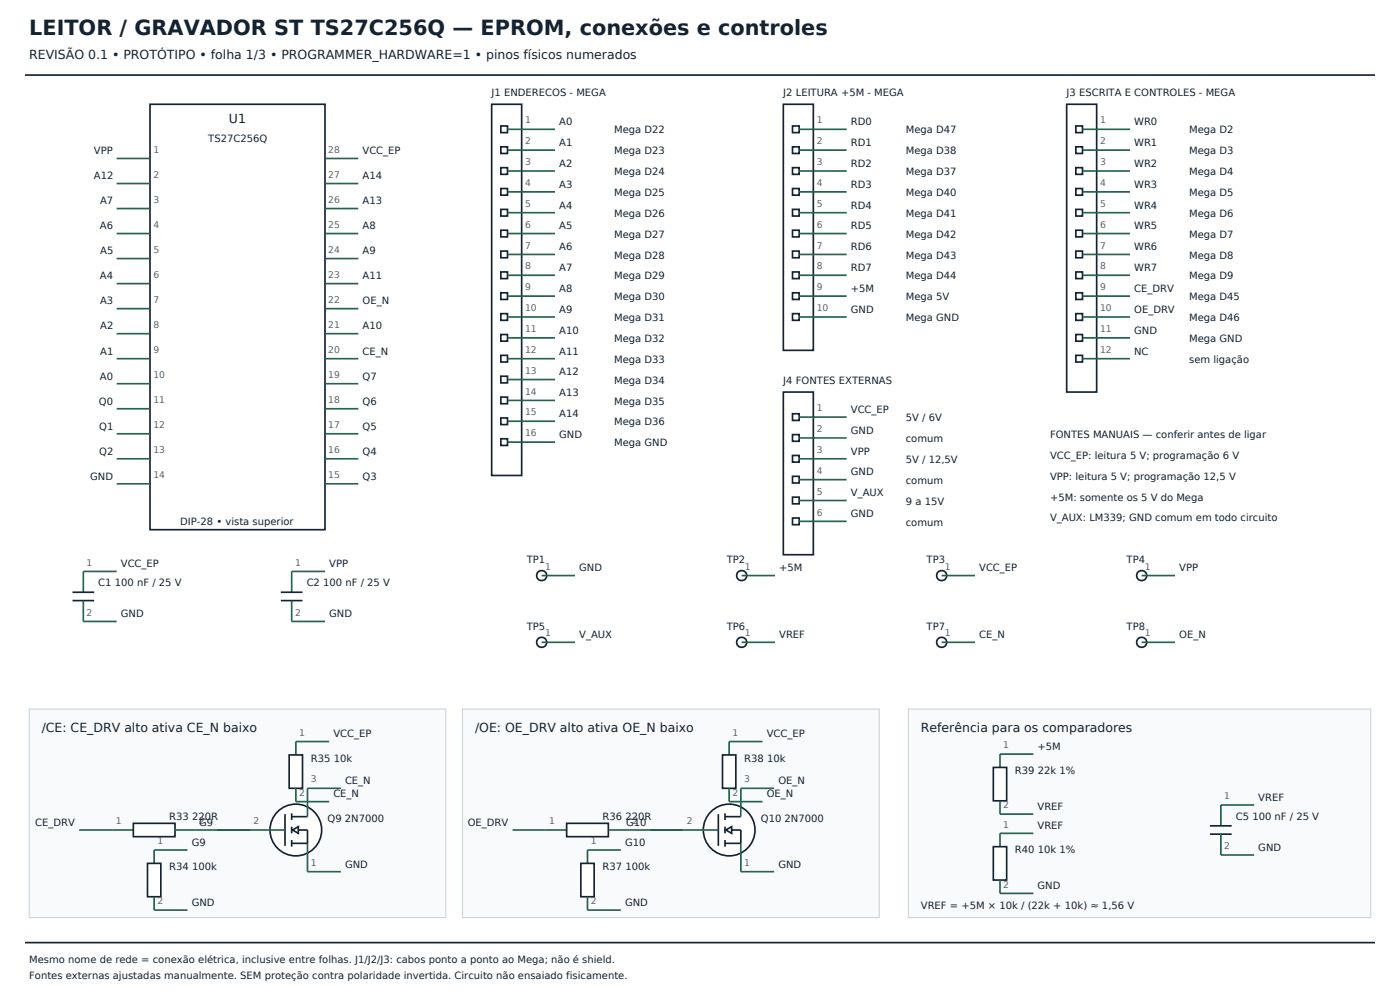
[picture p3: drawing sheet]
<svg xmlns="http://www.w3.org/2000/svg" width="420mm" height="297mm" viewBox="0 0 420 297" stroke-linecap="round" stroke-linejoin="round" font-family="sans-serif">
<path d="M7.5 22.5h405M7.5 282.5h405" fill="none" stroke="#142231" stroke-width=".5"/>
<path d="M45 31.2h52.5v127.5h-52.5z" fill="#fff" stroke="#142231" stroke-width=".5"/>
<g fill="none" stroke="#23654d" stroke-width=".5">
<path d="M35 47.5h10M35 55h10M97.5 47.5h10M97.5 55h10M35 62.5h10M35 70h10M35 77.5h10M97.5 62.5h10M97.5 70h10M97.5 77.5h10M35 85h10M35 92.5h10"/>
<path d="M97.5 85h10M97.5 92.5h10M35 100h10M35 107.5h10M35 115h10M97.5 100h10M97.5 107.5h10M97.5 115h10M35 122.5h10M35 130h10M35 137.5h10M97.5 122.5h10"/>
<path d="M97.5 130h10M97.5 137.5h10M35 145h10M97.5 145h10"/>
</g>
<g fill="#fff" stroke="#142231" stroke-width=".5">
<path d="M147.5 31.2h9v111.3h-9z"/>
<path d="M150.3 37.8h1.9v1.9h-1.9z"/>
</g>
<path d="M152.2 38.8h14.3" fill="none" stroke="#23654d" stroke-width=".5"/>
<path d="M150.3 44h1.9v2h-1.9z" fill="#fff" stroke="#142231" stroke-width=".5"/>
<path d="M152.2 45h14.3" fill="none" stroke="#23654d" stroke-width=".5"/>
<path d="M150.3 50.3h1.9v1.9h-1.9z" fill="#fff" stroke="#142231" stroke-width=".5"/>
<path d="M152.2 51.3h14.3" fill="none" stroke="#23654d" stroke-width=".5"/>
<path d="M150.3 56.5h1.9v2h-1.9z" fill="#fff" stroke="#142231" stroke-width=".5"/>
<path d="M152.2 57.5h14.3" fill="none" stroke="#23654d" stroke-width=".5"/>
<path d="M150.3 62.8h1.9v1.9h-1.9z" fill="#fff" stroke="#142231" stroke-width=".5"/>
<path d="M152.2 63.7h14.3" fill="none" stroke="#23654d" stroke-width=".5"/>
<path d="M150.3 69h1.9v2h-1.9z" fill="#fff" stroke="#142231" stroke-width=".5"/>
<path d="M152.2 70h14.3" fill="none" stroke="#23654d" stroke-width=".5"/>
<path d="M150.3 75.3h1.9v2h-1.9z" fill="#fff" stroke="#142231" stroke-width=".5"/>
<path d="M152.2 76.2h14.3" fill="none" stroke="#23654d" stroke-width=".5"/>
<path d="M150.3 81.5h1.9v2h-1.9z" fill="#fff" stroke="#142231" stroke-width=".5"/>
<path d="M152.2 82.5h14.3" fill="none" stroke="#23654d" stroke-width=".5"/>
<path d="M150.3 87.7h1.9v2h-1.9z" fill="#fff" stroke="#142231" stroke-width=".5"/>
<path d="M152.2 88.7h14.3" fill="none" stroke="#23654d" stroke-width=".5"/>
<path d="M150.3 94h1.9v2h-1.9z" fill="#fff" stroke="#142231" stroke-width=".5"/>
<path d="M152.2 95h14.3" fill="none" stroke="#23654d" stroke-width=".5"/>
<path d="M150.3 100.2h1.9v2h-1.9z" fill="#fff" stroke="#142231" stroke-width=".5"/>
<path d="M152.2 101.3h14.3" fill="none" stroke="#23654d" stroke-width=".5"/>
<path d="M150.3 106.5h1.9v2h-1.9z" fill="#fff" stroke="#142231" stroke-width=".5"/>
<path d="M152.2 107.5h14.3" fill="none" stroke="#23654d" stroke-width=".5"/>
<path d="M150.3 112.7h1.9v2h-1.9z" fill="#fff" stroke="#142231" stroke-width=".5"/>
<path d="M152.2 113.8h14.3" fill="none" stroke="#23654d" stroke-width=".5"/>
<path d="M150.3 119h1.9v2h-1.9z" fill="#fff" stroke="#142231" stroke-width=".5"/>
<path d="M152.2 120h14.3" fill="none" stroke="#23654d" stroke-width=".5"/>
<path d="M150.3 125.2h1.9v2h-1.9z" fill="#fff" stroke="#142231" stroke-width=".5"/>
<path d="M152.2 126.3h14.3" fill="none" stroke="#23654d" stroke-width=".5"/>
<path d="M150.3 131.5h1.9v2h-1.9z" fill="#fff" stroke="#142231" stroke-width=".5"/>
<path d="M152.2 132.5h14.3" fill="none" stroke="#23654d" stroke-width=".5"/>
<g fill="#fff" stroke="#142231" stroke-width=".5">
<path d="M235 31.2h9v73.8h-9z"/>
<path d="M237.8 37.8h1.9v1.9h-1.9z"/>
</g>
<path d="M239.7 38.8h14.3" fill="none" stroke="#23654d" stroke-width=".5"/>
<path d="M237.8 44h1.9v2h-1.9z" fill="#fff" stroke="#142231" stroke-width=".5"/>
<path d="M239.7 45h14.3" fill="none" stroke="#23654d" stroke-width=".5"/>
<path d="M237.8 50.3h1.9v1.9h-1.9z" fill="#fff" stroke="#142231" stroke-width=".5"/>
<path d="M239.7 51.3h14.3" fill="none" stroke="#23654d" stroke-width=".5"/>
<path d="M237.8 56.5h1.9v2h-1.9z" fill="#fff" stroke="#142231" stroke-width=".5"/>
<path d="M239.7 57.5h14.3" fill="none" stroke="#23654d" stroke-width=".5"/>
<path d="M237.8 62.8h1.9v1.9h-1.9z" fill="#fff" stroke="#142231" stroke-width=".5"/>
<path d="M239.7 63.7h14.3" fill="none" stroke="#23654d" stroke-width=".5"/>
<path d="M237.8 69h1.9v2h-1.9z" fill="#fff" stroke="#142231" stroke-width=".5"/>
<path d="M239.7 70h14.3" fill="none" stroke="#23654d" stroke-width=".5"/>
<path d="M237.8 75.3h1.9v2h-1.9z" fill="#fff" stroke="#142231" stroke-width=".5"/>
<path d="M239.7 76.2h14.3" fill="none" stroke="#23654d" stroke-width=".5"/>
<path d="M237.8 81.5h1.9v2h-1.9z" fill="#fff" stroke="#142231" stroke-width=".5"/>
<path d="M239.7 82.5h14.3" fill="none" stroke="#23654d" stroke-width=".5"/>
<path d="M237.8 87.7h1.9v2h-1.9z" fill="#fff" stroke="#142231" stroke-width=".5"/>
<path d="M239.7 88.7h14.3" fill="none" stroke="#23654d" stroke-width=".5"/>
<path d="M237.8 94h1.9v2h-1.9z" fill="#fff" stroke="#142231" stroke-width=".5"/>
<path d="M239.7 95h14.3" fill="none" stroke="#23654d" stroke-width=".5"/>
<g fill="#fff" stroke="#142231" stroke-width=".5">
<path d="M320 31.2h9v86.3h-9z"/>
<path d="M322.8 37.8h1.9v1.9h-1.9z"/>
</g>
<path d="M324.7 38.8h14.3" fill="none" stroke="#23654d" stroke-width=".5"/>
<path d="M322.8 44h1.9v2h-1.9z" fill="#fff" stroke="#142231" stroke-width=".5"/>
<path d="M324.7 45h14.3" fill="none" stroke="#23654d" stroke-width=".5"/>
<path d="M322.8 50.3h1.9v1.9h-1.9z" fill="#fff" stroke="#142231" stroke-width=".5"/>
<path d="M324.7 51.3h14.3" fill="none" stroke="#23654d" stroke-width=".5"/>
<path d="M322.8 56.5h1.9v2h-1.9z" fill="#fff" stroke="#142231" stroke-width=".5"/>
<path d="M324.7 57.5h14.3" fill="none" stroke="#23654d" stroke-width=".5"/>
<path d="M322.8 62.8h1.9v1.9h-1.9z" fill="#fff" stroke="#142231" stroke-width=".5"/>
<path d="M324.7 63.7h14.3" fill="none" stroke="#23654d" stroke-width=".5"/>
<path d="M322.8 69h1.9v2h-1.9z" fill="#fff" stroke="#142231" stroke-width=".5"/>
<path d="M324.7 70h14.3" fill="none" stroke="#23654d" stroke-width=".5"/>
<path d="M322.8 75.3h1.9v2h-1.9z" fill="#fff" stroke="#142231" stroke-width=".5"/>
<path d="M324.7 76.2h14.3" fill="none" stroke="#23654d" stroke-width=".5"/>
<path d="M322.8 81.5h1.9v2h-1.9z" fill="#fff" stroke="#142231" stroke-width=".5"/>
<path d="M324.7 82.5h14.3" fill="none" stroke="#23654d" stroke-width=".5"/>
<path d="M322.8 87.7h1.9v2h-1.9z" fill="#fff" stroke="#142231" stroke-width=".5"/>
<path d="M324.7 88.7h14.3" fill="none" stroke="#23654d" stroke-width=".5"/>
<path d="M322.8 94h1.9v2h-1.9z" fill="#fff" stroke="#142231" stroke-width=".5"/>
<path d="M324.7 95h14.3" fill="none" stroke="#23654d" stroke-width=".5"/>
<path d="M322.8 100.2h1.9v2h-1.9z" fill="#fff" stroke="#142231" stroke-width=".5"/>
<path d="M324.7 101.3h14.3" fill="none" stroke="#23654d" stroke-width=".5"/>
<path d="M322.8 106.5h1.9v2h-1.9z" fill="#fff" stroke="#142231" stroke-width=".5"/>
<path d="M324.7 107.5h14.3" fill="none" stroke="#23654d" stroke-width=".5"/>
<g fill="#fff" stroke="#142231" stroke-width=".5">
<path d="M235 117.5h9v48.7h-9z"/>
<path d="M237.8 124h1.9v2h-1.9z"/>
</g>
<path d="M239.7 125h14.3" fill="none" stroke="#23654d" stroke-width=".5"/>
<path d="M237.8 130.2h1.9v2h-1.9z" fill="#fff" stroke="#142231" stroke-width=".5"/>
<path d="M239.7 131.2h14.3" fill="none" stroke="#23654d" stroke-width=".5"/>
<path d="M237.8 136.5h1.9v2h-1.9z" fill="#fff" stroke="#142231" stroke-width=".5"/>
<path d="M239.7 137.5h14.3" fill="none" stroke="#23654d" stroke-width=".5"/>
<path d="M237.8 142.7h1.9v2h-1.9z" fill="#fff" stroke="#142231" stroke-width=".5"/>
<path d="M239.7 143.7h14.3" fill="none" stroke="#23654d" stroke-width=".5"/>
<path d="M237.8 149h1.9v2h-1.9z" fill="#fff" stroke="#142231" stroke-width=".5"/>
<path d="M239.7 150h14.3" fill="none" stroke="#23654d" stroke-width=".5"/>
<path d="M237.8 155.2h1.9v2h-1.9z" fill="#fff" stroke="#142231" stroke-width=".5"/>
<path d="M239.7 156.3h14.3M25 180v6.3h10M35 171.3h-10v6.2M87.5 180v6.3h10M97.5 171.3h-10v6.2" fill="none" stroke="#23654d" stroke-width=".5"/>
<path d="M21.7 177.5h6.5M21.7 180h6.5M84.3 177.5h6.4M84.3 180h6.4" fill="none" stroke="#142231" stroke-width=".5"/>
<circle cx="162.5" cy="172.5" r="1.51" fill="#fff" stroke="#142231" stroke-width=".5"/>
<path d="M162.5 172.5h10" fill="none" stroke="#23654d" stroke-width=".5"/>
<circle cx="222.5" cy="172.5" r="1.51" fill="#fff" stroke="#142231" stroke-width=".5"/>
<path d="M222.5 172.5h10" fill="none" stroke="#23654d" stroke-width=".5"/>
<circle cx="282.5" cy="172.5" r="1.51" fill="#fff" stroke="#142231" stroke-width=".5"/>
<path d="M282.5 172.5h10" fill="none" stroke="#23654d" stroke-width=".5"/>
<circle cx="342.5" cy="172.5" r="1.51" fill="#fff" stroke="#142231" stroke-width=".5"/>
<path d="M342.5 172.5h10" fill="none" stroke="#23654d" stroke-width=".5"/>
<circle cx="162.5" cy="192.5" r="1.51" fill="#fff" stroke="#142231" stroke-width=".5"/>
<path d="M162.5 192.5h10" fill="none" stroke="#23654d" stroke-width=".5"/>
<circle cx="222.5" cy="192.5" r="1.51" fill="#fff" stroke="#142231" stroke-width=".5"/>
<path d="M222.5 192.5h10" fill="none" stroke="#23654d" stroke-width=".5"/>
<circle cx="282.5" cy="192.5" r="1.51" fill="#fff" stroke="#142231" stroke-width=".5"/>
<path d="M282.5 192.5h10" fill="none" stroke="#23654d" stroke-width=".5"/>
<circle cx="342.5" cy="192.5" r="1.51" fill="#fff" stroke="#142231" stroke-width=".5"/>
<path d="M342.5 192.5h10" fill="none" stroke="#23654d" stroke-width=".5"/>
<path d="M8.8 212.5h125v62.5h-125z" fill="#f8fafc" stroke="#c7d0db" stroke-width=".3"/>
<path d="M33.7 248.7h6.3" fill="none" stroke="#23654d" stroke-width=".5"/>
<path d="M40 246.8h12.5v4h-12.5z" fill="#fff" stroke="#142231" stroke-width=".5"/>
<path d="M23.8 248.7h9.9M52.5 248.7h6.2" fill="none" stroke="#23654d" stroke-width=".5"/>
<circle cx="88.7" cy="248.7" r="7.8" fill="#fff" stroke="#142231" stroke-width=".5"/>
<path d="M85.5 244v9.5M87.5 243.8v1.9M87.5 247.8v2M87.5 251.7v2.1M87.5 244.8h4.7M87.5 248.7h4.7v4.1h-4.7" fill="none" stroke="#142231" stroke-width=".5"/>
<path d="M92.2 236.2v8.6M75 248.7h10.5M92.2 252.8v8.4" fill="none" stroke="#23654d" stroke-width=".5"/>
<path d="M87.7 248.7l1.8-.9v2z" fill="#fff" stroke="#142231" stroke-width=".5"/>
<path d="M92.2 236.2h10.1M46.2 254.7v4.1M58.7 248.7h16.3M92.2 261.2h10.1" fill="none" stroke="#23654d" stroke-width=".5"/>
<path d="M44.3 258.8h4v10h-4z" fill="#fff" stroke="#142231" stroke-width=".5"/>
<path d="M88.7 222.2v4.1M46.2 254.7h10.1M46.2 268.8v3.9h10.1" fill="none" stroke="#23654d" stroke-width=".5"/>
<path d="M86.8 226.3h4v10h-4z" fill="#fff" stroke="#142231" stroke-width=".5"/>
<path d="M88.7 236.2v4h10.1M88.7 222.2h10.1" fill="none" stroke="#23654d" stroke-width=".5"/>
<path d="M138.8 212.5h125v62.5h-125z" fill="#f8fafc" stroke="#c7d0db" stroke-width=".3"/>
<path d="M163.7 248.7h6.3" fill="none" stroke="#23654d" stroke-width=".5"/>
<path d="M170 246.8h12.5v4h-12.5z" fill="#fff" stroke="#142231" stroke-width=".5"/>
<path d="M153.8 248.7h9.9M182.5 248.7h6.2" fill="none" stroke="#23654d" stroke-width=".5"/>
<circle cx="218.7" cy="248.7" r="7.8" fill="#fff" stroke="#142231" stroke-width=".5"/>
<path d="M215.5 244v9.5M217.5 243.8v1.9M217.5 247.8v2M217.5 251.7v2.1M217.5 244.8h4.7M217.5 248.7h4.7v4.1h-4.7" fill="none" stroke="#142231" stroke-width=".5"/>
<path d="M222.2 236.2v8.6M205 248.7h10.5M222.2 252.8v8.4" fill="none" stroke="#23654d" stroke-width=".5"/>
<path d="M217.7 248.7l1.8-.9v2z" fill="#fff" stroke="#142231" stroke-width=".5"/>
<path d="M222.2 236.2h10.1M176.2 254.7v4.1M188.7 248.7h16.3M222.2 261.2h10.1" fill="none" stroke="#23654d" stroke-width=".5"/>
<path d="M174.3 258.8h4v10h-4z" fill="#fff" stroke="#142231" stroke-width=".5"/>
<path d="M218.7 222.2v4.1M176.2 254.7h10.1M176.2 268.8v3.9h10.1" fill="none" stroke="#23654d" stroke-width=".5"/>
<path d="M216.8 226.3h4v10h-4z" fill="#fff" stroke="#142231" stroke-width=".5"/>
<path d="M218.7 236.2v4h10.1M218.7 222.2h10.1" fill="none" stroke="#23654d" stroke-width=".5"/>
<path d="M272.5 212.5h138.8v62.5h-138.8z" fill="#f8fafc" stroke="#c7d0db" stroke-width=".3"/>
<path d="M300 226v4" fill="none" stroke="#23654d" stroke-width=".5"/>
<path d="M298 230h4v10h-4z" fill="#fff" stroke="#142231" stroke-width=".5"/>
<path d="M300 226h10M300 240v4h10M300 249.8v4" fill="none" stroke="#23654d" stroke-width=".5"/>
<path d="M298 253.8h4v10h-4z" fill="#fff" stroke="#142231" stroke-width=".5"/>
<path d="M300 249.8h10M366.2 250v6.3h10M376.2 241.3h-10v6.2M300 263.7v4.1h10" fill="none" stroke="#23654d" stroke-width=".5"/>
<path d="M363 247.5h6.5M363 250h6.5" fill="none" stroke="#142231" stroke-width=".5"/>
<text font-size="6.3" fill="#142231" x="8.8" y="10.5">LEITOR / GRAVADOR ST TS27C256Q — EPROM, conexões e controles</text>
<g font-size="3.7" fill="#142231">
<text x="8.8" y="17.8">REVISÃO 0.1 • PROTÓTIPO • folha 1/3 • PROGRAMMER_HARDWARE=1 • pinos físicos numerados</text>
<text x="68.7" y="36.7">U1</text>
<text x="12.5" y="219.3">/CE: CE_DRV alto ativa CE_N baixo</text>
<text x="142.5" y="219.3">/OE: OE_DRV alto ativa OE_N baixo</text>
<text x="276.2" y="219.3">Referência para os comparadores</text>
</g>
<g font-size="3" fill="#142231">
<text x="147.5" y="28.8">J1 ENDERECOS - MEGA</text>
<text x="235" y="28.8">J2 LEITURA +5M - MEGA</text>
<text x="320" y="28.8">J3 ESCRITA E CONTROLES - MEGA</text>
<text x="167.7" y="37.5">A0</text>
<text x="184.3" y="40">Mega D22</text>
<text x="255.2" y="37.5">RD0</text>
<text x="271.8" y="40">Mega D47</text>
<text x="340.3" y="37.5">WR0</text>
<text x="356.8" y="40">Mega D2</text>
<text x="28.2" y="46.2">VPP</text>
<text x="62.5" y="42.5">TS27C256Q</text>
<text x="108.8" y="46.2">VCC_EP</text>
<text x="167.7" y="43.7">A1</text>
<text x="184.3" y="46.2">Mega D23</text>
<text x="255.2" y="43.7">RD1</text>
<text x="271.8" y="46.2">Mega D38</text>
<text x="340.3" y="43.7">WR1</text>
<text x="356.8" y="46.2">Mega D3</text>
<text x="28.2" y="53.8">A12</text>
<text x="108.8" y="53.8">A14</text>
<text x="167.7" y="50">A2</text>
<text x="184.3" y="52.5">Mega D24</text>
<text x="255.2" y="50">RD2</text>
<text x="271.8" y="52.5">Mega D37</text>
<text x="340.3" y="50">WR2</text>
<text x="356.8" y="52.5">Mega D4</text>
<text x="167.7" y="56.3">A3</text>
<text x="184.3" y="58.7">Mega D25</text>
<text x="255.2" y="56.3">RD3</text>
<text x="271.8" y="58.7">Mega D40</text>
<text x="340.3" y="56.3">WR3</text>
<text x="356.8" y="58.7">Mega D5</text>
<text x="30" y="61.2">A7</text>
<text x="108.8" y="61.2">A13</text>
<text x="167.7" y="62.5">A4</text>
<text x="184.3" y="65">Mega D26</text>
<text x="255.2" y="62.5">RD4</text>
<text x="271.8" y="65">Mega D41</text>
<text x="340.3" y="62.5">WR4</text>
<text x="356.8" y="65">Mega D6</text>
<text x="30" y="68.8">A6</text>
<text x="108.8" y="68.8">A8</text>
<text x="167.7" y="68.8">A5</text>
<text x="184.3" y="71.3">Mega D27</text>
<text x="255.2" y="68.8">RD5</text>
<text x="271.8" y="71.3">Mega D42</text>
<text x="340.3" y="68.8">WR5</text>
<text x="356.8" y="71.3">Mega D7</text>
<text x="30.1" y="76.2">A5</text>
<text x="108.8" y="76.2">A9</text>
<text x="167.7" y="75">A6</text>
<text x="184.3" y="77.5">Mega D28</text>
<text x="255.2" y="75">RD6</text>
<text x="271.8" y="77.5">Mega D43</text>
<text x="340.3" y="75">WR6</text>
<text x="356.8" y="77.5">Mega D8</text>
<text x="30" y="83.8">A4</text>
<text x="108.8" y="83.8">A11</text>
<text x="167.7" y="81.3">A7</text>
<text x="184.3" y="83.8">Mega D29</text>
<text x="255.2" y="81.3">RD7</text>
<text x="271.8" y="83.8">Mega D44</text>
<text x="340.3" y="81.3">WR7</text>
<text x="356.8" y="83.8">Mega D9</text>
<text x="167.7" y="87.5">A8</text>
<text x="184.3" y="90">Mega D30</text>
<text x="255.2" y="87.5">+5M</text>
<text x="271.8" y="90">Mega 5V</text>
<text x="340.3" y="87.5">CE_DRV</text>
<text x="356.8" y="90">Mega D45</text>
<text x="30" y="91.2">A3</text>
<text x="108.8" y="91.2">OE_N</text>
<text x="167.7" y="93.7">A9</text>
<text x="255.2" y="93.7">GND</text>
<text x="340.3" y="93.7">OE_DRV</text>
<text x="30.1" y="98.8">A2</text>
<text x="108.8" y="98.8">A10</text>
<text x="167.7" y="100">A10</text>
<text x="184.3" y="96.3">Mega D31</text>
<text x="271.8" y="96.3">Mega GND</text>
<text x="340.3" y="100">GND</text>
<text x="356.8" y="96.3">Mega D46</text>
<text x="30.1" y="106.2">A1</text>
<text x="108.8" y="106.2">CE_N</text>
<text x="167.7" y="106.2">A11</text>
<text x="184.3" y="102.5">Mega D32</text>
<text x="340.3" y="106.2">NC</text>
<text x="356.8" y="102.5">Mega GND</text>
<text x="30" y="113.8">A0</text>
<text x="108.8" y="113.8">Q7</text>
<text x="167.7" y="112.5">A12</text>
<text x="184.3" y="108.8">Mega D33</text>
<text x="356.8" y="108.8">sem ligação</text>
<text x="167.7" y="118.7">A13</text>
<text x="184.3" y="115">Mega D34</text>
<text x="235" y="115">J4 FONTES EXTERNAS</text>
<text x="29.7" y="121.2">Q0</text>
<text x="108.8" y="121.2">Q6</text>
<text x="167.7" y="125">A14</text>
<text x="184.3" y="121.2">Mega D35</text>
<text x="255.2" y="123.8">VCC_EP</text>
<text x="29.8" y="128.8">Q1</text>
<text x="108.8" y="128.8">Q5</text>
<text x="167.7" y="131.2">GND</text>
<text x="184.3" y="127.5">Mega D36</text>
<text x="255.2" y="130">GND</text>
<text x="271.8" y="126.3">5V / 6V</text>
<text x="315" y="131.2">FONTES MANUAIS — conferir antes de ligar</text>
<text x="29.8" y="136.2">Q2</text>
<text x="108.8" y="136.2">Q4</text>
<text x="184.3" y="133.7">Mega GND</text>
<text x="255.2" y="136.2">VPP</text>
<text x="271.8" y="132.5">comum</text>
<text x="315" y="137.5">VCC_EP: leitura 5 V; programação 6 V</text>
<text x="27" y="143.8">GND</text>
<text x="108.8" y="143.8">Q3</text>
<text x="255.2" y="142.5">GND</text>
<text x="271.8" y="138.8">5V / 12,5V</text>
<text x="315" y="143.8">VPP: leitura 5 V; programação 12,5 V</text>
<text x="255.2" y="148.7">V_AUX</text>
<text x="271.8" y="145">comum</text>
<text x="315" y="150">+5M: somente os 5 V do Mega</text>
<text x="255.2" y="155">GND</text>
<text x="271.8" y="151.2">9 a 15V</text>
<text x="54.1" y="157.2">DIP-28 • vista superior</text>
<text x="271.8" y="157.5">comum</text>
<text x="315" y="156.3">V_AUX: LM339; GND comum em todo circuito</text>
<text x="36.3" y="170">VCC_EP</text>
<text x="98.8" y="170">VPP</text>
<text x="158" y="168.8">TP1</text>
<text x="173.7" y="171.3">GND</text>
<text x="218" y="168.8">TP2</text>
<text x="233.7" y="171.3">+5M</text>
<text x="278" y="168.8">TP3</text>
<text x="293.7" y="171.3">VCC_EP</text>
<text x="338" y="168.8">TP4</text>
<text x="353.8" y="171.3">VPP</text>
<text x="29.5" y="175.7">C1 100 nF / 25 V</text>
<text x="92" y="175.7">C2 100 nF / 25 V</text>
<text x="36.3" y="185">GND</text>
<text x="98.8" y="185">GND</text>
<text x="158" y="188.7">TP5</text>
<text x="173.7" y="191.2">V_AUX</text>
<text x="218" y="188.7">TP6</text>
<text x="233.7" y="191.2">VREF</text>
<text x="278" y="188.7">TP7</text>
<text x="293.7" y="191.2">CE_N</text>
<text x="338" y="188.7">TP8</text>
<text x="353.8" y="191.2">OE_N</text>
<text x="100" y="221">VCC_EP</text>
<text x="230" y="221">VCC_EP</text>
<text x="311.3" y="224.7">+5M</text>
<text x="93.3" y="228.2">R35 10k</text>
<text x="223.3" y="228.2">R38 10k</text>
<text x="304.5" y="232">R39 22k 1%</text>
<text x="100" y="239">CE_N</text>
<text x="103.5" y="235">CE_N</text>
<text x="230" y="239">OE_N</text>
<text x="233.5" y="235">OE_N</text>
<text x="50.8" y="245.7">R33 220R</text>
<text x="180.8" y="245.7">R36 220R</text>
<text x="311.3" y="242.7">VREF</text>
<text x="370.8" y="245.7">C5 100 nF / 25 V</text>
<text x="377.5" y="240">VREF</text>
<text x="10.6" y="247.5">CE_DRV</text>
<text x="59.7" y="247.5">G9</text>
<text x="98.2" y="246.2">Q9 2N7000</text>
<text x="140.3" y="247.5">OE_DRV</text>
<text x="187.8" y="247.5">G10</text>
<text x="228.2" y="246.2">Q10 2N7000</text>
<text x="311.3" y="248.5">VREF</text>
<text x="57.5" y="253.5">G9</text>
<text x="187.5" y="253.5">G10</text>
<text x="304.5" y="255.8">R40 10k 1%</text>
<text x="377.5" y="255">GND</text>
<text x="50.8" y="260.7">R34 100k</text>
<text x="103.5" y="260">GND</text>
<text x="180.8" y="260.7">R37 100k</text>
<text x="233.5" y="260">GND</text>
<text x="311.3" y="266.5">GND</text>
<text x="57.5" y="271.5">GND</text>
<text x="187.5" y="271.5">GND</text>
<text x="276.2" y="272.5">VREF = +5M × 10k / (22k + 10k) ≈ 1,56 V</text>
<text x="8.8" y="288.5">Mesmo nome de rede = conexão elétrica, inclusive entre folhas. J1/J2/J3: cabos ponto a ponto ao Mega; não é shield.</text>
<text x="8.8" y="293.5">Fontes externas ajustadas manualmente. SEM proteção contra polaridade invertida. Circuito não ensaiado fisicamente.</text>
</g>
<g font-size="2.8" fill="#536272">
<text x="157.5" y="37">1</text>
<text x="245" y="37">1</text>
<text x="330" y="37">1</text>
<text x="46" y="45.7">1</text>
<text x="98.5" y="45.7">28</text>
<text x="157.5" y="43.2">2</text>
<text x="245" y="43.2">2</text>
<text x="330" y="43.2">2</text>
<text x="46" y="53.3">2</text>
<text x="98.5" y="53.3">27</text>
<text x="157.5" y="49.5">3</text>
<text x="245" y="49.5">3</text>
<text x="330" y="49.5">3</text>
<text x="157.5" y="55.7">4</text>
<text x="245" y="55.7">4</text>
<text x="330" y="55.7">4</text>
<text x="46" y="60.7">3</text>
<text x="98.5" y="60.7">26</text>
<text x="157.5" y="62">5</text>
<text x="245" y="62">5</text>
<text x="330" y="62">5</text>
<text x="46" y="68.3">4</text>
<text x="98.5" y="68.3">25</text>
<text x="157.5" y="68.3">6</text>
<text x="245" y="68.3">6</text>
<text x="330" y="68.3">6</text>
<text x="46" y="75.7">5</text>
<text x="98.5" y="75.7">24</text>
<text x="157.5" y="74.5">7</text>
<text x="245" y="74.5">7</text>
<text x="330" y="74.5">7</text>
<text x="46" y="83.3">6</text>
<text x="98.5" y="83.3">23</text>
<text x="157.5" y="80.8">8</text>
<text x="245" y="80.8">8</text>
<text x="330" y="80.8">8</text>
<text x="157.5" y="87">9</text>
<text x="245" y="87">9</text>
<text x="330" y="87">9</text>
<text x="46" y="90.7">7</text>
<text x="98.5" y="90.7">22</text>
<text x="157.5" y="93.3">10</text>
<text x="245" y="93.3">10</text>
<text x="330" y="93.3">10</text>
<text x="46" y="98.2">8</text>
<text x="98.5" y="98.2">21</text>
<text x="157.5" y="99.5">11</text>
<text x="330" y="99.5">11</text>
<text x="46" y="105.8">9</text>
<text x="98.5" y="105.8">20</text>
<text x="157.5" y="105.8">12</text>
<text x="330" y="105.8">12</text>
<text x="46" y="113.2">10</text>
<text x="98.5" y="113.2">19</text>
<text x="157.5" y="112">13</text>
<text x="157.5" y="118.2">14</text>
<text x="46" y="120.8">11</text>
<text x="98.5" y="120.8">18</text>
<text x="157.5" y="124.5">15</text>
<text x="245" y="123.3">1</text>
<text x="46" y="128.2">12</text>
<text x="98.5" y="128.2">17</text>
<text x="157.5" y="130.7">16</text>
<text x="245" y="129.5">2</text>
<text x="46" y="135.8">13</text>
<text x="98.5" y="135.8">16</text>
<text x="245" y="135.8">3</text>
<text x="46" y="143.2">14</text>
<text x="98.5" y="143.2">15</text>
<text x="245" y="142">4</text>
<text x="245" y="148.2">5</text>
<text x="245" y="154.5">6</text>
<text x="26" y="169.5">1</text>
<text x="88.5" y="169.5">1</text>
<text x="163.5" y="170.7">1</text>
<text x="223.5" y="170.7">1</text>
<text x="283.5" y="170.7">1</text>
<text x="343.5" y="170.7">1</text>
<text x="26" y="184.5">2</text>
<text x="88.5" y="184.5">2</text>
<text x="163.5" y="190.7">1</text>
<text x="223.5" y="190.7">1</text>
<text x="283.5" y="190.7">1</text>
<text x="343.5" y="190.7">1</text>
<text x="89.8" y="220.5">1</text>
<text x="219.8" y="220.5">1</text>
<text x="301" y="224.2">1</text>
<text x="89.8" y="238.5">2</text>
<text x="93.3" y="234.5">3</text>
<text x="219.8" y="238.5">2</text>
<text x="223.3" y="234.5">3</text>
<text x="367.2" y="239.5">1</text>
<text x="301" y="242.2">2</text>
<text x="34.7" y="247">1</text>
<text x="59.8" y="247">2</text>
<text x="76" y="247">2</text>
<text x="164.7" y="247">1</text>
<text x="189.8" y="247">2</text>
<text x="206" y="247">2</text>
<text x="301" y="248">1</text>
<text x="47.3" y="253">1</text>
<text x="177.3" y="253">1</text>
<text x="367.2" y="254.5">2</text>
<text x="93.3" y="259.5">1</text>
<text x="223.3" y="259.5">1</text>
<text x="301" y="266">2</text>
<text x="47.3" y="271">2</text>
<text x="177.3" y="271">2</text>
</g>
</svg>
